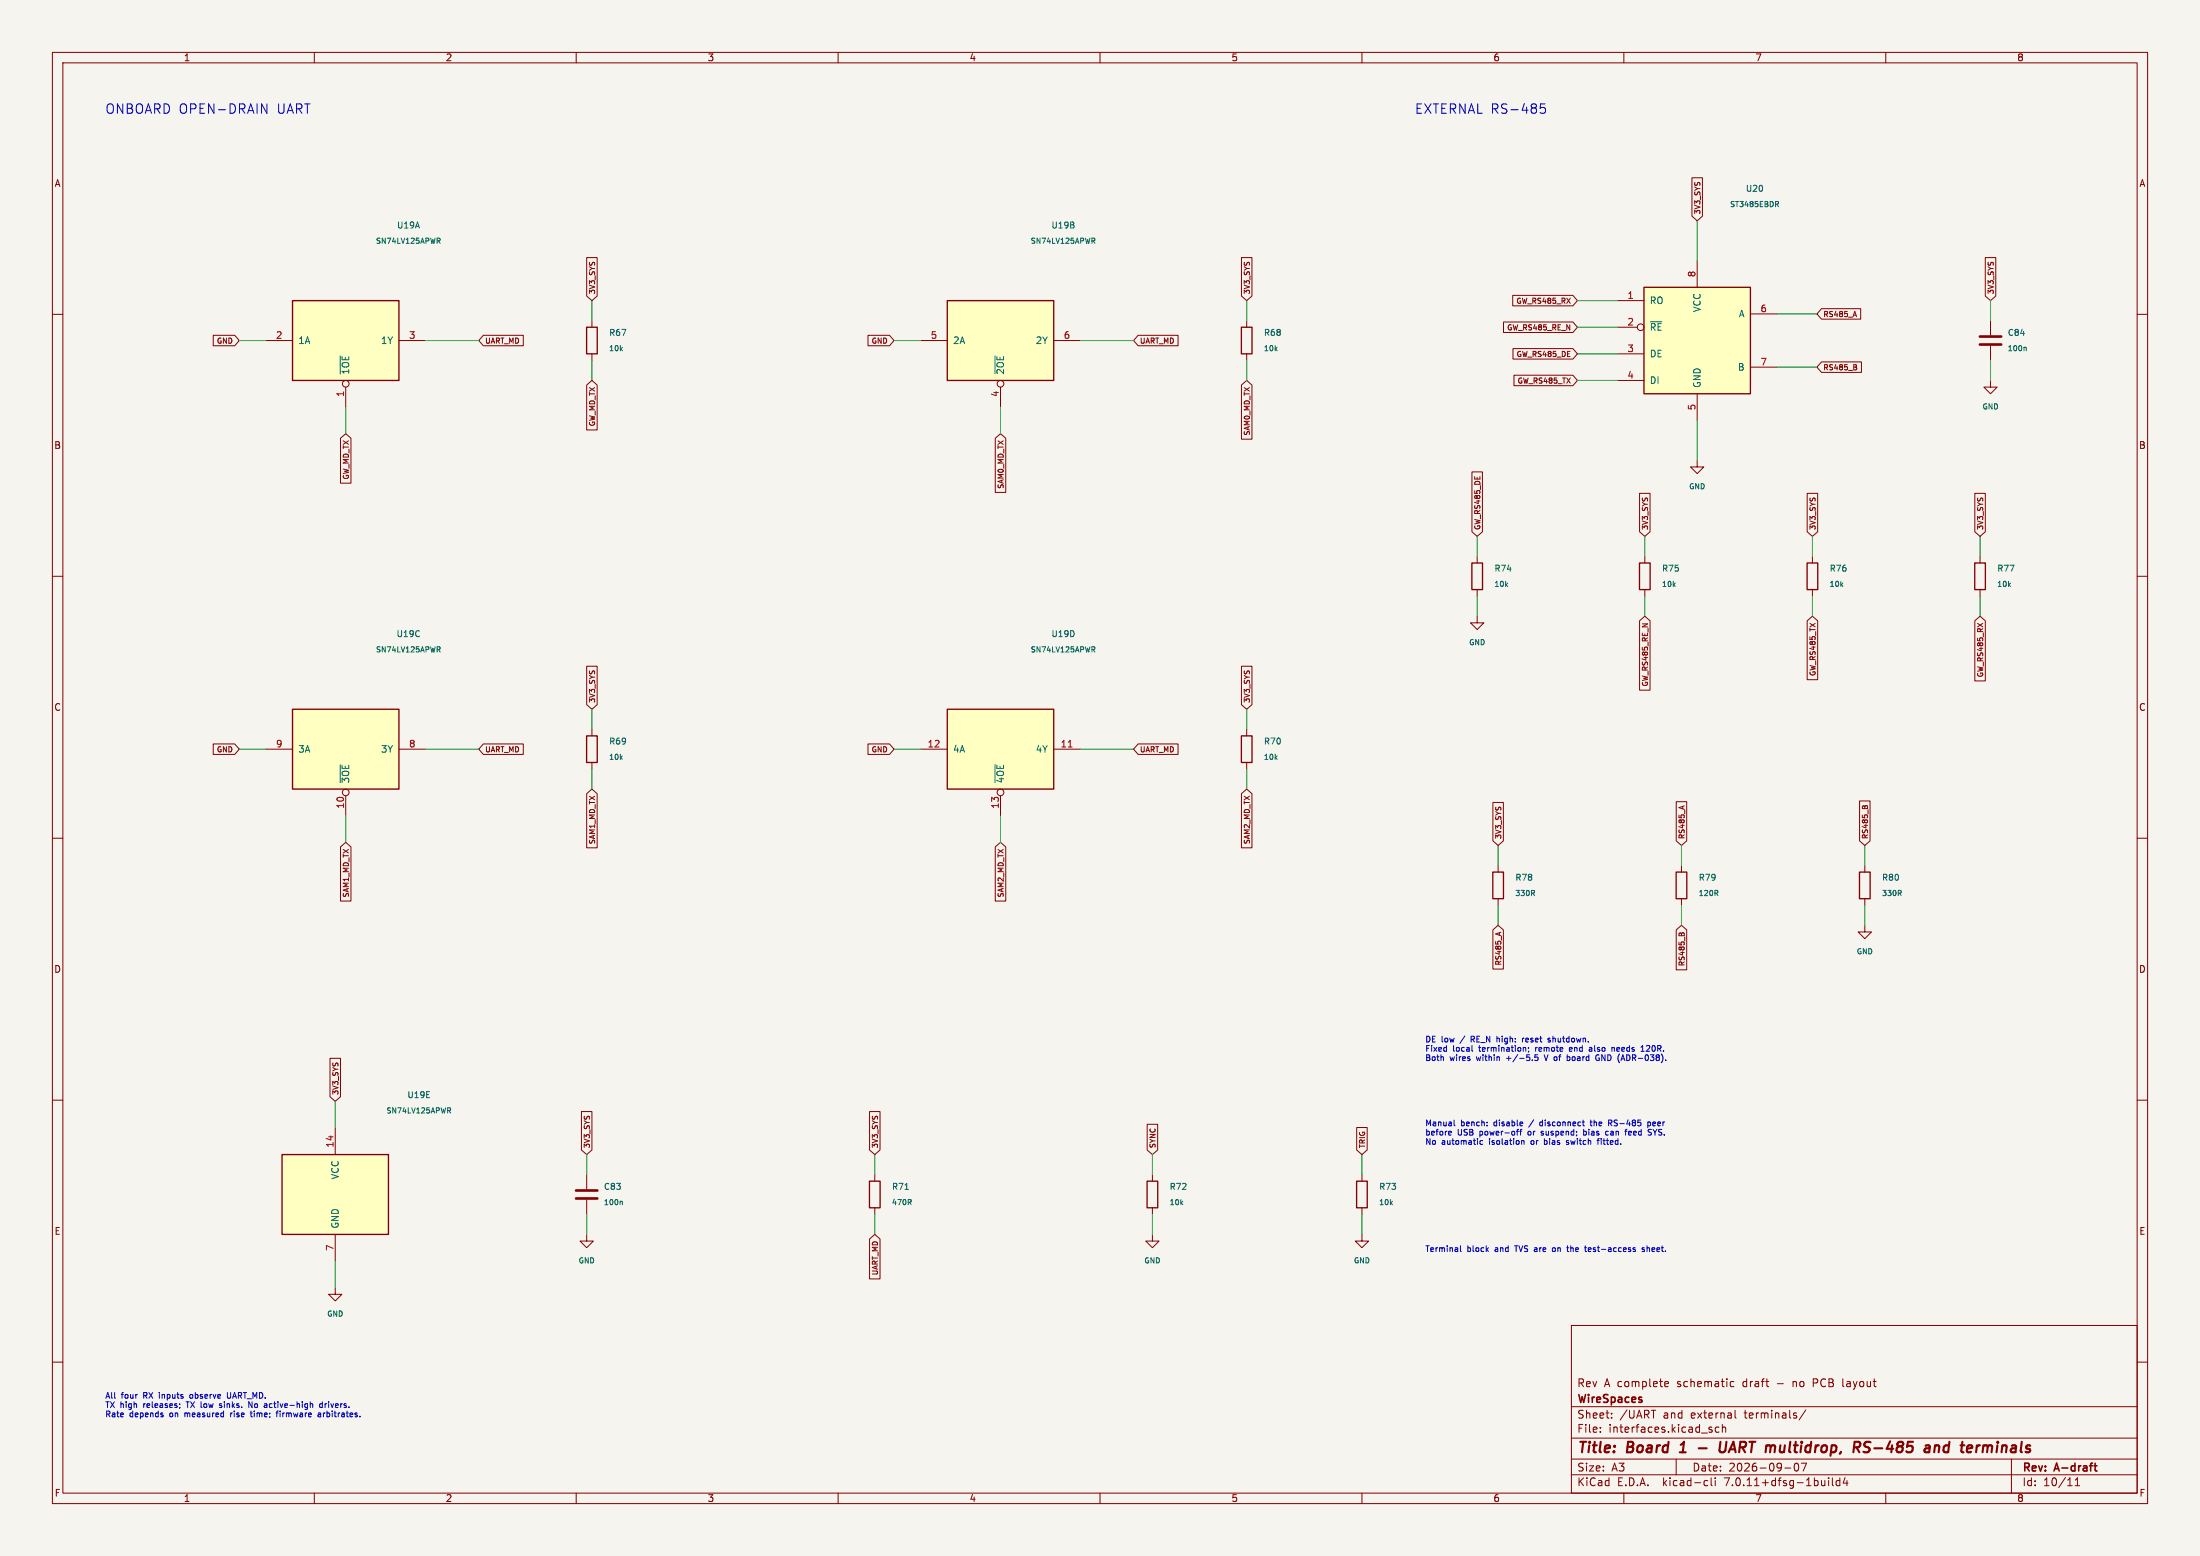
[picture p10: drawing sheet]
<svg xmlns="http://www.w3.org/2000/svg" width="420mm" height="297mm" viewBox="0 0 420 297" stroke-linecap="round" stroke-linejoin="round" font-family="sans-serif">
<path d="M0 0h420v297h-420z" fill="#f5f4ef" stroke="#f5f4ef" stroke-width=".19"/>
<g fill="none" stroke="#840000" stroke-width=".19">
<path d="M10 10h400v277h-400zM12 12h396v273h-396zM60 10v2M110 10v2M160 10v2M210 10v2M260 10v2M310 10v2M360 10v2M323 33.9h2v7.4l-1 .8-1-.8zM10 60h2M112 49.2h2v7.3l-1 .9-1-.9z"/>
<path d="M237 49.2h2v7.3l-1 .9-1-.9zM288.8 56.4h11.5l.8 1-.8 1h-11.5zM308.8 57.4h5M324 49.8v5M334.2 59.9h5M347.7 58.9h7.5v2h-7.5l-.8-1zM354.1 59.4l.3 1M379 49.2h2v7.3l-1 .9-1-.9zM408 60h2M40.7 64h4.1l.9 1-.9 1h-4.1zM50.8 65h5M66 73.9v3.8"/>
<path d="M76.2 65h5M92.3 64h7.6v2h-7.6l-.9-1zM112 73.5l1-.9 1 .9v8.6h-2zM113 61.2v1.3M113 67.5v1.3M165.7 64h4.1l.9 1-.9 1h-4.1zM175.8 65h5M191 73.9v3.8M201.2 65h5M217.3 64h7.6v2h-7.6l-.9-1zM237 73.5l1-.9 1 .9v10.3h-2zM238 61.2v1.3"/>
<path d="M238 67.5v1.3M287 61.5h13.3l.8 1-.8 1h-13.3zM288.8 66.5h11.5l.8 1-.8 1h-11.5zM289 71.6h11.3l.8 1-.8 1h-11.3zM308.8 62.5h3.8M308.8 67.5h5M308.8 72.6h5M324 75.2v5M334.2 70.1h5M347.7 69.1h7.7v2h-7.7l-.8-1zM354.4 70.1l.1 .2-.1 .3M354.4 69.7v.3"/>
<path d="M380 72.6v1.3h1.3l-1.3 1.3-1.3-1.3h1.3M380 61.2v2.8M380 66v2.8M65 83.7l1-.9 1 .9v8.5h-2zM190 83.7l1-.9 1 .9v10.3h-2zM281 90.1h2v11.4l-1 .9-1-.9zM313 94.2h2v7.3l-1 .9-1-.9zM324 87.9v1.2h1.3l-1.3 1.3-1.3-1.3h1.3M345 94.2h2v7.3l-1 .9-1-.9zM377 94.2h2v7.3l-1 .9-1-.9zM10 110h2M282 117.6v1.3h1.3l-1.3 1.3-1.3-1.3h1.3"/>
<path d="M282 106.2v1.3M282 112.5v1.3M313 118.5l1-.9 1 .9v13.2h-2zM314 106.2v1.3M314 112.5v1.3M345 118.5l1-.9 1 .9v11.2h-2zM346 106.2v1.3M346 112.5v1.3M377 118.5l1-.9 1 .9v11.5h-2zM378 106.2v1.3M378 112.5v1.3M408 110h2"/>
<path d="M112 127.2h2v7.3l-1 .9-1-.9zM113 139.2v1.3M237 127.2h2v7.3l-1 .9-1-.9zM238 139.2v1.3M10 160h2M40.7 142h4.1l.9 1-.9 1h-4.1zM50.8 143h5M66 151.9v3.8M76.2 143h5M92.3 142h7.6v2h-7.6l-.9-1zM112 151.5l1-.9 1 .9v10.3h-2zM113 145.5v1.3"/>
<path d="M165.7 142h4.1l.9 1-.9 1h-4.1zM175.8 143h5M191 151.9v3.8M201.2 143h5M217.3 142h7.6v2h-7.6l-.9-1zM237 151.5l1-.9 1 .9v10.3h-2zM238 145.5v1.3M285 153.2h2v7.3l-1 .9-1-.9zM320 153h2v7.5l-1 .9-1-.9zM321.5 153.8l-1 .4M355 152.9h2v7.6l-1 .9-1-.9zM355.6 153.9h.3"/>
<path d="M356 153.9h.5M408 160h2M65 161.7l1-.9 1 .9v10.3h-2zM190 161.7l1-.9 1 .9v10.3h-2zM285 177.5l1-.9 1 .9v7.5h-2zM286 165.2v1.3M286 171.5v1.3M286.5 177.9l-1 .4M320 177.5l1-.9 1 .9v7.6h-2zM321 165.2v1.3M321 171.5v1.3M321.5 178.2l-.3-.2-.2 .3-.2-.2-.3 .2"/>
<path d="M356 176.6v1.3h1.3l-1.3 1.3-1.3-1.3h1.3M356 165.2v1.3M356 171.5v1.3M10 210h2M63 202h2v7.3l-1 .9-1-.9zM64 215.3v5.1M111 212.2h2v7.3l-1 .9-1-.9zM166 212.2h2v7.3l-1 .9-1-.9zM219 214.6h2v4.9l-1 .9-1-.9zM259 215.2h2v4.3l-1 .9-1-.9zM408 210h2M64 235.6v5.1"/>
<path d="M112 235.6v1.3h1.3l-1.3 1.3-1.3-1.3h1.3M112 224.2v2.8M112 229v2.8M166 236.5l1-.9 1 .9v7.6h-2zM167 224.2v1.3M167 230.5v1.3M220 235.6v1.3h1.3l-1.3 1.3-1.3-1.3h1.3M220 224.2v1.3M220 230.5v1.3M260 235.6v1.3h1.3l-1.3 1.3-1.3-1.3h1.3M260 224.2v1.3M260 230.5v1.3"/>
<path d="M10 260h2M64 245.8v1.3h1.3l-1.3 1.2-1.3-1.2h1.3M300 253h108v32h-108zM408 260h2M300 278.5h108M300 274.5h108M300 268.5h108M305.5 273.2v.2M305.5 272.5v.1M307.7 270.5v.2M307.7 269.8v.1M317.9 264.6h.5"/>
<path d="M317.9 263.8l.4-.1 .2 .3-.7 .2M320 278.5v3M326.4 272.9l.4 .1 .1 .2-.2 .2h-.3M326.4 272.4l.4 .1M328.2 272.5l-.5-.1-.3 .3 .2 .6h.6M328.8 272.5l.2-.1 .4 .1v.9M328.8 271.9v1.5M330.4 264.5l.2 .2 .4-.1M331 263.8l-.4-.1-.2 .1M331.2 269.2v1.3l.2 .2M342.7 279.4a.81 .81 0 0 0 .3 1.4l.2-.2 .2-.4-.2-.8M344.7 269.1l-1.3 1.9"/>
<path d="M344.9 279.3l-.7 1.5M346.2 264h.5M346.7 263.2h-.5v1.5M351.8 263.2v1.3l.2 .2M384 278.5v6.5M60 285v2M110 285v2M160 285v2M210 285v2M260 285v2M300 281.5h108M310 285v2"/>
<path d="M325.6 282.6l.4 .1M326 283.5l-.4 .1M326.7 282.1v1.3l.2 .2M327.4 282.1v.1M327.4 282.6v1M340.7 280.2h1.2M349.1 282.1v.1M349.1 282.6v1M349.8 282.1v1.3l.2 .2M351.2 282.7l-.4-.1-.3 .3 .2 .6h.5M351.2 282.1v1.5M352.2 282l-.3 1.1h.9"/>
<path d="M352.6 282.6v1M360 285v2M396.2 283.6h.8M396.2 282.5l.4-.4v1.5"/>
<circle cx="66" cy="73.3" r=".63"/>
<circle cx="191" cy="73.3" r=".63"/>
<circle cx="313.2" cy="62.5" r=".63"/>
<circle cx="66" cy="151.3" r=".63"/>
<circle cx="191" cy="151.3" r=".63"/>
</g>
<path d="M399.8 279.8h.5M400 279.3v1.3l.3 .2" fill="none" stroke="#840000" stroke-width=".3"/>
<g fill="none" stroke="#840000" stroke-width=".4">
<path d="M320.7 277.2h1.1M321.3 275.5l-.5 .3M324.3 276.4h1.5M328.4 275.2l-.2 1.6 .2 .3a.66 .66 0 0 0 1-.3l.2-1.6M330.9 275.2l-.9 2M354.4 276.3l.6 .9M354.8 275.2l.2 .1a.58 .58 0 0 1-.3 1M357.1 275.3a.85 .85 0 0 0-1.1 .1 .45 .45 0 0 0 .2 .8l.6 .1a.51 .51 0 0 1 .1 .6 .51 .51 0 0 1-.4 .3l-.8-.1M369.4 276.1a.49 .49 0 0 1 .8 .1l-.1 1M369.4 275.9l-.2 1.3M371.5 275.9l-.4 .4-.1 .5 .3 .4h.4M378.6 275.9l-.1 1.3"/>
<path d="M379.4 276a.57 .57 0 0 0-.8 .1M379.5 276.2l-.2 1"/>
</g>
<g fill="none" stroke="#840000" stroke-width=".25">
<path d="M55.8 57.4h20.4v15.2h-20.4zM180.8 57.4h20.4v15.2h-20.4zM313.8 54.8h20.4v20.4h-20.4zM112 62.5h2v5h-2zM237 62.5h2v5h-2zM281 107.5h2v5h-2zM313 107.5h2v5h-2zM345 107.5h2v5h-2zM377 107.5h2v5h-2zM55.8 135.4h20.4v15.2h-20.4zM180.8 135.4h20.4v15.2h-20.4zM112 140.5h2v5h-2z"/>
<path d="M237 140.5h2v5h-2zM285 166.5h2v5h-2zM320 166.5h2v5h-2zM355 166.5h2v5h-2zM53.8 220.4h20.4v15.2h-20.4zM166 225.5h2v5h-2zM219 225.5h2v5h-2zM259 225.5h2v5h-2z"/>
</g>
<path d="M378 65.8h4M378 64.2h4M110 228.8h4M110 227.2h4" fill="none" stroke="#840000" stroke-width=".51"/>
<g fill="none" stroke="#006464" stroke-width=".19">
<path d="M339.2 39l.3 .5M339.3 38.5l.2 .1-.2 .4M83.5 45.5h.3l.2 .1-.1 .3-.4 .1M83.7 46l.3 .5M208.5 45.5h.3l.2 .1-.1 .3-.4 .1M208.7 46l.3 .5M65 67.9v3.5M190 67.9v3.5M315.1 61.4h2.1M386.5 66.3l.3 .1v.6M83.5 123.5h.3l.2 .1-.1 .3-.4 .1M83.7 124l.3 .5"/>
<path d="M208.5 123.5h.3l.2 .1-.1 .3-.4 .1M208.7 124l.3 .5M65 145.9v3.5M190 145.9v3.5M292.6 170.5l.4 .5M292.9 170v.4M327.6 170.5l.4 .5M327.9 170v.4M362.6 170.5l.4 .5M362.9 170v.4M85.5 211.5h.3l.2 .1-.1 .3-.4 .1M85.7 212l.3 .5"/>
<path d="M118.5 229.3l.3 .1v.6M172.8 227h.6M173.6 229.5l.4 .5M173.9 229v.4"/>
</g>
<g fill="#ffffc2" stroke="#ffffc2" stroke-width=".19">
<path d="M55.8 135.4h20.4v15.2h-20.4z"/>
<path d="M313.8 54.8h20.4v20.4h-20.4z"/>
<path d="M180.8 135.4h20.4v15.2h-20.4z"/>
<path d="M55.8 57.4h20.4v15.2h-20.4z"/>
<path d="M180.8 57.4h20.4v15.2h-20.4z"/>
<path d="M53.8 220.4h20.4v15.2h-20.4z"/>
</g>
<path d="M203.9 142.6h.8" fill="none" stroke="#a90000" stroke-width=".19"/>
<g fill="none" stroke="#0000c2" stroke-width=".19">
<path d="M49.9 19.8l1.1 1.8v-1.8M295 19.8h-.9l-.1 .9 .3-.2 .6 .1 .1 .3v.6l-.3 .1h-.4l-.3-.1M281 199.6v.9l.2 .2M285.8 197.8v1.1M285.9 198.2l-.1 .1M290.6 198.2v.7M290.9 200h.3l.1 .7M291 198.2l-.4 .2M291.8 200v.1M295.9 198.2h-.2l-.2 .1 .1 .2 .3 .1v.2h-.4M300 199.9l-.4 .2 .1 .5 .3 .1M303.4 200h.4"/>
<path d="M307.7 199.9v.8M313.4 199.8l.2-.2v1.1M276.7 215.9l.3 .1 .1 .2-.5 .1M277 216.6l-.3 .1M277.6 213.8v.9l.2 .2M282.5 217.9l.1 .5h.4M283.9 214.8v.1M283.9 214.2v.1M289.5 215.9h.4M289.6 215.7v1M290.1 215.9h.4M290.3 215.7v1"/>
<path d="M290.5 217.8h.4l.1 .6M290.6 214.2l.1 .2-.5 .1M291.8 200.6l-.1 .2M292.5 202.3v.1M293.6 201.3h-.5l-.1 .6 .5-.1 .1 .5-.2 .1-.4-.1M294.2 214.2l-.3 .2v.3l.3 .2M294.2 216.6l.3 .1M294.4 215.9l-.2 .2 .2 .2M294.8 201.3l.3 1.1M294.8 218.4h.3M294.8 217.3v1.1M299 218.4h.4"/>
<path d="M299 217.9l.4 .2M299.3 201.7l.4 .2v.4l-.4 .1M300.1 200.2l-.5 .1M302.1 214.2h.4M302.3 216.6h.4M302.3 216h.4M302.3 215.6v1.1M302.4 214.9h.1M303.5 214.2h.4M303.7 213.8v.9l.2 .2M303.8 200.2l-.4 .2v.2l.4 .1M304.7 201.6a.49 .49 0 0 0 0 .6 .49 .49 0 0 0 .6 .1v-.3h-.2"/>
<path d="M304.9 217.7h.4M305 217.5v.9M307 216l-.3-.1-.2 .2 .1 .5h.4M307.1 213.8h.4l.2 .2-.1 .3-.5 .1M307.4 214.4l.3 .5M307.7 200h.4l.1 .7M310.2 215.9h.4M311.3 215.9l-.4 .2 .1 .5 .3 .1M311.4 216.2l-.5 .1M313.3 200.7h.6M314.6 214.2h.3l.2 .2-.1 .4h-.4M314.6 214.2v1.1"/>
<path d="M314.8 215.6h.5M315.1 216.1l.2 .3-.2 .3M278.8 237.8v.9l.2 .2M296.8 238.2h-.2l-.2 .2 .1 .4h.3M299.1 238.2h.4M299.2 237.8v.9M299.3 238.8l.2 .1M302.5 238.2h.4M302.8 238.9h.1M303.6 238.2l-.4 .1 .1 .5 .3 .1M303.7 238.4l-.5 .1M312.1 238.5l.1 .2-.1 .2"/>
<path d="M312.1 238.2h.1M313.9 238.2h-.3l-.1 .1v.2l.4 .1v.2h-.4M314.4 237.8v1.1M314.7 238.2l-.3 .1M31 270.1l.2 .1-.2 .2M34.3 268.6l-.1 .2M36.4 266.2l-.2 .2v.3l.2 .2M41.9 268.6h.4M42.3 268l-.3-.1-.1 .2v.1l.4 .2M43.4 265.8v.9l.4 .2M44 269.7v.7M44.2 269.7l-.2 .2"/>
<path d="M47.8 269.7h.4M47.9 269.3v1l.3 .1M48.1 267.6v1.1l-.6-1.1v1.1M52.8 269.5v.9M59.5 267.9l.2 .2v.6M60.7 269.8h.5v.6M61.2 270l-.5 .2 .2 .2h.3M61.5 268l-.3-.1-.2 .2 .1 .5h.4M61.5 267.6v1.1M62.1 267.9v.8M62.2 268l-.1 .1"/>
</g>
<g fill="none" stroke="#009600" stroke-width=".19">
<path d="M113 57.4v3.8M238 57.4v3.8M301.1 57.4h7.7M324 42.1v7.7M339.2 59.9h7.7M380 57.4v3.8M45.7 65h5.1M66 77.7v5.1M81.2 65h10.2M113 68.8v3.8M170.7 65h5.1M191 77.7v5.1"/>
<path d="M206.2 65h10.2M238 68.8v3.8M301.1 72.6h7.7M301.1 62.5h7.7M301.1 67.5h7.7M339.2 70.1h7.7M380 68.8v3.8M324 80.2v7.7M282 102.4v3.8M282 113.8v3.8M314 102.4v3.8M314 113.8v3.8"/>
<path d="M346 102.4v3.8M346 113.8v3.8M378 102.4v3.8M378 113.8v3.8M113 135.4v3.8M238 135.4v3.8M45.7 143h5.1M66 155.7v5.1M81.2 143h10.2M113 146.8v3.8M170.7 143h5.1M191 155.7v5.1"/>
<path d="M206.2 143h10.2M238 146.8v3.8M286 161.4v3.8M286 172.8v3.8M321 161.4v3.8M321 172.8v3.8M356 161.4v3.8M356 172.8v3.8M64 210.2v5.1M112 220.4v3.8M112 231.8v3.8M167 220.4v3.8"/>
<path d="M167 231.8v3.8M220 220.4v3.8M220 231.8v3.8M260 220.4v3.8M260 231.8v3.8M64 240.7v5.1"/>
</g>
<g font-size="2.8" fill="#840000">
<text x="301" y="277.9">Title:</text>
<text x="310.6" y="277.9">Board</text>
<text x="321.6" y="277.9">1</text>
<text x="330.7" y="277.9">UART multidrop,</text>
<text x="357.9" y="277.9">RS-485</text>
<text x="372.3" y="277.9">and</text>
<text x="380.1" y="277.9">terminals</text>
</g>
<g font-size="2.5" fill="#0000c2">
<text x="20" y="22">ONBOARD OPEN-DRAIN</text>
<text x="52.9" y="22">UART</text>
<text x="270" y="22">EXTERNAL RS-485</text>
</g>
<g font-size="2.1" fill="#840000">
<text x="301" y="268.2">WireSpaces</text>
<text x="301" y="265">Rev</text>
<text x="306.2" y="265">A complete</text>
<text x="320.3" y="265">schematic</text>
<text x="333" y="265">draft</text>
<text x="339.6" y="265">-</text>
<text x="342.8" y="265">no</text>
<text x="346.8" y="265">PCB</text>
<text x="352.6" y="265">layout</text>
<text x="301" y="273.7">File:</text>
<text x="301" y="271">Sheet:</text>
<text x="307.1" y="273.7">interfaces.kicad_sch</text>
<text x="309.2" y="271">/UART</text>
<text x="317.6" y="271">and</text>
<text x="323" y="271">external</text>
<text x="333.3" y="271">terminals/</text>
<text x="301" y="281.1">Size:</text>
<text x="307.6" y="281.1">A3</text>
<text x="323" y="281.1">Date:</text>
<text x="330" y="281.1">2026-09-07</text>
<text x="386" y="281.3">Rev:</text>
<text x="392.4" y="281.3">A-draft</text>
<text x="301" y="283.9">KiCad</text>
<text x="308.7" y="283.9">E.D.A.</text>
<text x="317.6" y="283.9">kicad-cli</text>
<text x="329.5" y="283.9">7.0.11+dfsg-1build4</text>
<text x="386" y="283.9">Id:</text>
<text x="390.1" y="283.9">10/11</text>
</g>
<g font-size="1.8" fill="#840000">
<text x="35" y="11.9">1</text>
<text x="85" y="11.9">2</text>
<text x="135" y="11.9">3</text>
<text x="185" y="11.9">4</text>
<text x="235" y="11.9">5</text>
<text x="285" y="11.9">6</text>
<text x="335" y="11.9">7</text>
<text x="385" y="11.9">8</text>
<text x="10.3" y="35.9">A</text>
<text x="408.3" y="35.9">A</text>
<text x="10.3" y="85.9">B</text>
<text x="408.2" y="85.9">B</text>
<text x="10.3" y="135.9">C</text>
<text x="408.2" y="135.9">C</text>
<text x="10.3" y="185.9">D</text>
<text x="408.2" y="185.9">D</text>
<text x="10.3" y="235.9">E</text>
<text x="408.3" y="235.9">E</text>
<text x="10.3" y="285.9">F</text>
<text x="35" y="286.9">1</text>
<text x="85" y="286.9">2</text>
<text x="135" y="286.9">3</text>
<text x="185" y="286.9">4</text>
<text x="235" y="286.9">5</text>
<text x="285" y="286.9">6</text>
<text x="335" y="286.9">7</text>
<text x="385" y="286.9">8</text>
<text x="408.3" y="285.9">F</text>
</g>
<g font-size="1.8" fill="#a90000">
<text x="323.7" y="53" transform="rotate(-90 323.7 53)">8</text>
<text x="310.6" y="57.1">1</text>
<text x="336" y="59.7">6</text>
<text x="52.6" y="64.7">2</text>
<text x="78" y="64.7">3</text>
<text x="177.6" y="64.7">5</text>
<text x="203" y="64.7">6</text>
<text x="310.6" y="62.2">2</text>
<text x="310.6" y="67.3">3</text>
<text x="336" y="69.8">7</text>
<text x="65.7" y="75.9" transform="rotate(-90 65.7 75.9)">1</text>
<text x="190.7" y="75.9" transform="rotate(-90 190.7 75.9)">4</text>
<text x="310.6" y="72.4">4</text>
<text x="323.7" y="78.4" transform="rotate(-90 323.7 78.4)">5</text>
<text x="52.6" y="142.7">9</text>
<text x="78" y="142.7">8</text>
<text x="177" y="142.7">12</text>
<text x="202.4" y="142.7">11</text>
<text x="65.7" y="154.5" transform="rotate(-90 65.7 154.5)">10</text>
<text x="190.7" y="154.5" transform="rotate(-90 190.7 154.5)">13</text>
<text x="63.7" y="219.2" transform="rotate(-90 63.7 219.2)">14</text>
<text x="63.7" y="238.9" transform="rotate(-90 63.7 238.9)">7</text>
</g>
<g font-size="1.8" fill="#006464">
<text x="314.9" y="58.2">RO</text>
<text x="324.9" y="59.7" transform="rotate(-90 324.9 59.7)">VCC</text>
<text x="56.9" y="65.9">1A</text>
<text x="72.6" y="65.9">1Y</text>
<text x="181.9" y="65.9">2A</text>
<text x="197.6" y="65.9">2Y</text>
<text x="314.9" y="63.3">~{RE}</text>
<text x="331.9" y="60.8">A</text>
<text x="66.9" y="71.6" transform="rotate(-90 66.9 71.6)">~{1OE}</text>
<text x="191.9" y="71.6" transform="rotate(-90 191.9 71.6)">~{2OE}</text>
<text x="314.9" y="68.4">DE</text>
<text x="331.7" y="70.9">B</text>
<text x="314.9" y="73.5">DI</text>
<text x="324.9" y="74.1" transform="rotate(-90 324.9 74.1)">GND</text>
<text x="56.9" y="143.9">3A</text>
<text x="72.6" y="143.9">3Y</text>
<text x="181.9" y="143.9">4A</text>
<text x="197.6" y="143.9">4Y</text>
<text x="66.9" y="149.6" transform="rotate(-90 66.9 149.6)">~{3OE}</text>
<text x="191.9" y="149.6" transform="rotate(-90 191.9 149.6)">~{4OE}</text>
<text x="64.9" y="225.2" transform="rotate(-90 64.9 225.2)">VCC</text>
<text x="64.9" y="234.6" transform="rotate(-90 64.9 234.6)">GND</text>
</g>
<g font-size="1.6" fill="#006464">
<text x="333.2" y="36.8">U20</text>
<text x="75.7" y="43.8">U19A</text>
<text x="200.6" y="43.8">U19B</text>
<text x="116.2" y="64.3">R67</text>
<text x="241.2" y="64.3">R68</text>
<text x="383.2" y="64.3">C84</text>
<text x="285.2" y="109.3">R74</text>
<text x="317.2" y="109.3">R75</text>
<text x="349.2" y="109.3">R76</text>
<text x="381.2" y="109.3">R77</text>
<text x="75.6" y="121.8">U19C</text>
<text x="200.6" y="121.8">U19D</text>
<text x="116.2" y="142.3">R69</text>
<text x="241.2" y="142.3">R70</text>
<text x="289.2" y="168.3">R78</text>
<text x="324.2" y="168.3">R79</text>
<text x="359.2" y="168.3">R80</text>
<text x="77.7" y="209.8">U19E</text>
<text x="115.2" y="227.3">C83</text>
<text x="170.2" y="227.3">R71</text>
<text x="223.2" y="227.3">R72</text>
<text x="263.2" y="227.3">R73</text>
</g>
<g font-size="1.5" fill="#0000c2">
<text x="272" y="199.3">DE low</text>
<text x="272" y="201.1">Fixed</text>
<text x="272" y="202.8">Both</text>
<text x="276.8" y="202.8">wires</text>
<text x="277.4" y="201.1">local</text>
<text x="279" y="199.3">/</text>
<text x="281.2" y="199.3">RE_N</text>
<text x="282.1" y="202.8">within</text>
<text x="282.5" y="201.1">termination;</text>
<text x="286.4" y="199.3">high:</text>
<text x="288" y="202.8">+/-5.5</text>
<text x="291.5" y="199.3">reset</text>
<text x="293.5" y="201.1">remote</text>
<text x="295.5" y="202.8">V of</text>
<text x="296.6" y="199.3">shutdown.</text>
<text x="300.2" y="201.1">end</text>
<text x="300.2" y="202.8">board</text>
<text x="304.2" y="201.1">also</text>
<text x="306" y="202.8">GND (ADR-038).</text>
<text x="308.8" y="201.1">needs</text>
<text x="314.6" y="201.1">120R.</text>
<text x="272" y="215.3">Manual</text>
<text x="278.9" y="215.3">bench:</text>
<text x="285.4" y="215.3">disable</text>
<text x="292.4" y="215.3">/</text>
<text x="294.6" y="215.3">disconnect</text>
<text x="304.5" y="215.3">the</text>
<text x="308.2" y="215.3">RS-485</text>
<text x="315.9" y="215.3">peer</text>
<text x="272" y="217.1">before</text>
<text x="272" y="218.8">No</text>
<text x="275.2" y="218.8">automatic</text>
<text x="278.3" y="217.1">USB</text>
<text x="282.6" y="217.1">power-off</text>
<text x="284.5" y="218.8">isolation</text>
<text x="292.1" y="217.1">or</text>
<text x="292.7" y="218.8">or</text>
<text x="294.8" y="217.1">suspend;</text>
<text x="295.4" y="218.8">bias</text>
<text x="299.9" y="218.8">switch</text>
<text x="303.1" y="217.1">bias</text>
<text x="306.1" y="218.8">fitted.</text>
<text x="307.6" y="217.1">can</text>
<text x="311.6" y="217.1">feed</text>
<text x="316.2" y="217.1">SYS.</text>
<text x="272" y="239.3">Terminal</text>
<text x="280.1" y="239.3">block</text>
<text x="285.6" y="239.3">and</text>
<text x="289.6" y="239.3">TVS are</text>
<text x="297.2" y="239.3">on</text>
<text x="300.3" y="239.3">the</text>
<text x="303.9" y="239.3">test-access</text>
<text x="315.1" y="239.3">sheet.</text>
<text x="20" y="267.3">All</text>
<text x="20" y="269.1">TX high</text>
<text x="23.2" y="267.3">four</text>
<text x="27.5" y="267.3">RX</text>
<text x="27.5" y="269.1">releases;</text>
<text x="30.8" y="267.3">inputs</text>
<text x="36" y="269.1">TX low</text>
<text x="36.9" y="267.3">observe</text>
<text x="42.8" y="269.1">sinks.</text>
<text x="44.2" y="267.3">UART_MD.</text>
<text x="48.6" y="269.1">No</text>
<text x="51.8" y="269.1">active-high</text>
<text x="62.6" y="269.1">drivers.</text>
<text x="20" y="270.8">Rate</text>
<text x="24.7" y="270.8">depends</text>
<text x="32.6" y="270.8">on</text>
<text x="35.6" y="270.8">measured</text>
<text x="44.6" y="270.8">rise</text>
<text x="48.7" y="270.8">time;</text>
<text x="53.9" y="270.8">firmware</text>
<text x="62" y="270.8">arbitrates.</text>
</g>
<g font-size="1.4" fill="#840000">
<text x="324.8" y="41" transform="rotate(-90 324.8 41)">3V3_SYS</text>
<text x="113.8" y="56.3" transform="rotate(-90 113.8 56.3)">3V3_SYS</text>
<text x="238.8" y="56.3" transform="rotate(-90 238.8 56.3)">3V3_SYS</text>
<text x="289.3" y="58.2">GW_RS485_RX</text>
<text x="380.8" y="56.3" transform="rotate(-90 380.8 56.3)">3V3_SYS</text>
<text x="41.3" y="65.8">GND</text>
<text x="92.5" y="65.8">UART_MD</text>
<text x="166.3" y="65.8">GND</text>
<text x="217.5" y="65.8">UART_MD</text>
<text x="287.6" y="63.3">GW_RS485_RE_N</text>
<text x="348" y="60.7">RS485_A</text>
<text x="289.4" y="68.3">GW_RS485_DE</text>
<text x="348" y="70.9">RS485_B</text>
<text x="289.6" y="73.4">GW_RS485_TX</text>
<text x="113.8" y="81.5" transform="rotate(-90 113.8 81.5)">GW_MD_TX</text>
<text x="238.8" y="83.3" transform="rotate(-90 238.8 83.3)">SAM0_MD_TX</text>
<text x="66.8" y="91.7" transform="rotate(-90 66.8 91.7)">GW_MD_TX</text>
<text x="191.8" y="93.4" transform="rotate(-90 191.8 93.4)">SAM0_MD_TX</text>
<text x="282.8" y="101.3" transform="rotate(-90 282.8 101.3)">GW_RS485_DE</text>
<text x="314.8" y="101.3" transform="rotate(-90 314.8 101.3)">3V3_SYS</text>
<text x="346.8" y="101.3" transform="rotate(-90 346.8 101.3)">3V3_SYS</text>
<text x="378.8" y="101.3" transform="rotate(-90 378.8 101.3)">3V3_SYS</text>
<text x="314.8" y="131.2" transform="rotate(-90 314.8 131.2)">GW_RS485_RE_N</text>
<text x="346.8" y="129.2" transform="rotate(-90 346.8 129.2)">GW_RS485_TX</text>
<text x="378.8" y="129.4" transform="rotate(-90 378.8 129.4)">GW_RS485_RX</text>
<text x="113.8" y="134.3" transform="rotate(-90 113.8 134.3)">3V3_SYS</text>
<text x="238.8" y="134.3" transform="rotate(-90 238.8 134.3)">3V3_SYS</text>
<text x="41.3" y="143.8">GND</text>
<text x="92.5" y="143.8">UART_MD</text>
<text x="166.3" y="143.8">GND</text>
<text x="217.5" y="143.8">UART_MD</text>
<text x="113.8" y="161.3" transform="rotate(-90 113.8 161.3)">SAM1_MD_TX</text>
<text x="238.8" y="161.3" transform="rotate(-90 238.8 161.3)">SAM2_MD_TX</text>
<text x="286.8" y="160.3" transform="rotate(-90 286.8 160.3)">3V3_SYS</text>
<text x="321.8" y="160.3" transform="rotate(-90 321.8 160.3)">RS485_A</text>
<text x="356.8" y="160.3" transform="rotate(-90 356.8 160.3)">RS485_B</text>
<text x="66.8" y="171.4" transform="rotate(-90 66.8 171.4)">SAM1_MD_TX</text>
<text x="191.8" y="171.4" transform="rotate(-90 191.8 171.4)">SAM2_MD_TX</text>
<text x="286.8" y="184.4" transform="rotate(-90 286.8 184.4)">RS485_A</text>
<text x="321.8" y="184.6" transform="rotate(-90 321.8 184.6)">RS485_B</text>
<text x="64.8" y="209.1" transform="rotate(-90 64.8 209.1)">3V3_SYS</text>
<text x="112.8" y="219.3" transform="rotate(-90 112.8 219.3)">3V3_SYS</text>
<text x="167.8" y="219.3" transform="rotate(-90 167.8 219.3)">3V3_SYS</text>
<text x="220.8" y="219.3" transform="rotate(-90 220.8 219.3)">SYNC</text>
<text x="260.8" y="219.3" transform="rotate(-90 260.8 219.3)">TRIG</text>
<text x="167.8" y="243.6" transform="rotate(-90 167.8 243.6)">UART_MD</text>
</g>
<g font-size="1.4" fill="#006464">
<text x="330.2" y="39.7">ST3485EBDR</text>
<text x="71.7" y="46.7">SN74LV125APWR</text>
<text x="196.7" y="46.7">SN74LV125APWR</text>
<text x="116.2" y="67.2">10k</text>
<text x="241.2" y="67.2">10k</text>
<text x="383.2" y="67.2">100n</text>
<text x="378.3" y="78.3">GND</text>
<text x="322.3" y="93.6">GND</text>
<text x="285.2" y="112.2">10k</text>
<text x="317.2" y="112.2">10k</text>
<text x="349.2" y="112.2">10k</text>
<text x="381.2" y="112.2">10k</text>
<text x="71.7" y="124.7">SN74LV125APWR</text>
<text x="196.7" y="124.7">SN74LV125APWR</text>
<text x="280.3" y="123.3">GND</text>
<text x="116.2" y="145.2">10k</text>
<text x="241.2" y="145.2">10k</text>
<text x="289.2" y="171.2">330R</text>
<text x="324.2" y="171.2">120R</text>
<text x="359.2" y="171.2">330R</text>
<text x="354.3" y="182.3">GND</text>
<text x="73.7" y="212.7">SN74LV125APWR</text>
<text x="115.2" y="230.2">100n</text>
<text x="170.2" y="230.2">470R</text>
<text x="223.2" y="230.2">10k</text>
<text x="263.2" y="230.2">10k</text>
<text x="110.3" y="241.3">GND</text>
<text x="218.3" y="241.3">GND</text>
<text x="258.3" y="241.3">GND</text>
<text x="62.3" y="251.5">GND</text>
</g>
</svg>
